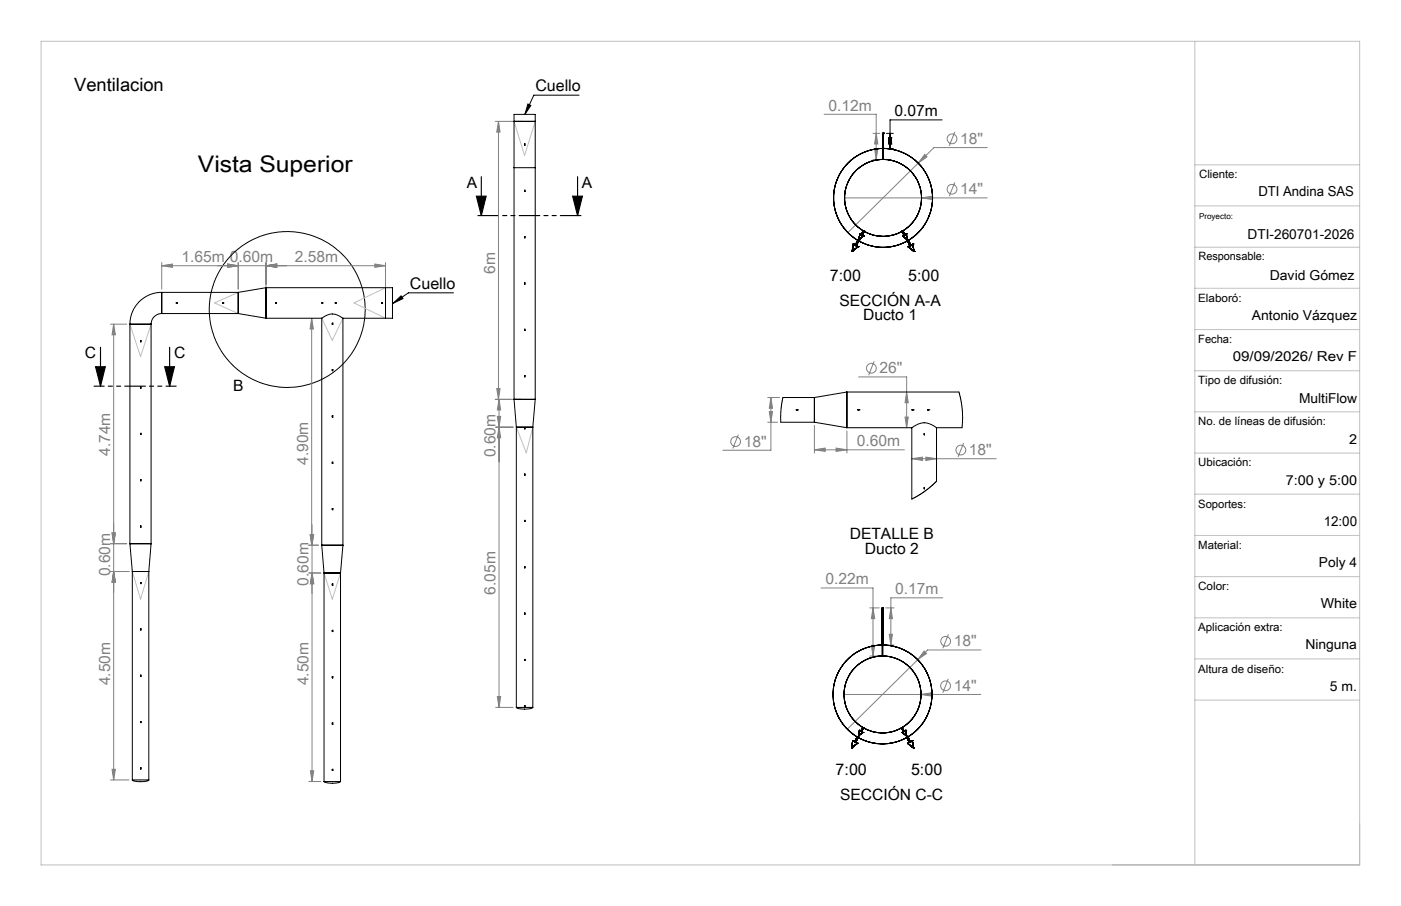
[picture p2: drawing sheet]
<svg xmlns="http://www.w3.org/2000/svg" width="432mm" height="279mm" viewBox="0 0 432 279" stroke-linecap="round" stroke-linejoin="round" font-family="sans-serif">
<g fill="none" stroke="#808080" stroke-width=".31">
<path d="M152.6 37.4h8.1M153.6 37.4l.5 3.3h-1zM153.6 37.4v85.8M254 35.2h16.1v14M269.1 49.2h2M269.1 41.1h2M269.6 45.9h.9l-.4 3.3zM270.1 41.1l.4 3.3h-.9zM283 50.3l-21.7 21.4M285 47.6l.7 .8-2.7 1.9zM294.3 56.2l-1.7 4.3M294.3 40.7l-1.7 4.3"/>
<path d="M304.3 45.5h-16.4l-4.9 4.8M260.3 61h44M284 61l3.3-.5v1zM34 100h5.1M35 100v140.5M35 100l.6 3.3h-1.1zM49.8 82l3.4-.6v1zM49.8 81v8.1M70.1 81.4l3.3 .6-3.3 .4zM73.4 81v8.1M82 82l3.3-.6v1zM82 81v11.4"/>
<path d="M96.1 98.1l.5 3.4h-1zM96.1 98.1v70M115.5 81.4l3.3 .6-3.3 .4zM118.8 82h-69M118.8 81v11.4M153.1 119.8h1l-.5 3.4zM264.6 116.2h14.8v15.7M269.4 111.4l-1.7 4.3M152.6 123.2h8.1M152.8 131.7h5.4M153.3 128.4h1l-.5 3.3zM153.8 123.2l.5 3.2h-1z"/>
<path d="M153.8 131.7l.5 3.3h-1zM153.8 123.2v95M227.6 134l-1.8 4.3M236.6 122.6h3.7M236.6 130.2h3M237.1 126.9h1l-.5 3.3zM237.6 122.6l.5 3.3h-1zM237.6 122.6v16.3h-14.8M251 138.7l3.3-.5v1zM251 131.2v8.5M251 138.7h27.7M257.7 138.2l3.3 .5-3.3 .5z"/>
<path d="M261 132.9v6.8M278.9 128.6h1l-.5 3.3zM279.4 120.9l.5 3.3h-1zM297 136.6l-1.7 4.3M281 141.5l3.3-.5v1zM281 141.5h26M285.4 141l3.2 .5-3.2 .5zM34 176.2h5.8M34.5 164.4h1.1l-.6 3.3zM35 176.2l.6 3.4h-1.1zM39.1 167.7h-5.1M95.1 168.1h3"/>
<path d="M95.6 164.9h1l-.5 3.2zM95.7 164.9h1l-.5 3.2zM96.2 161.8v79.2M96.2 176.7l.5 3.3h-1zM98.9 176.7h-3.7M253 181.3h16.1v21M268.1 187.5h2.9M268.6 199h1l-.5 3.3zM269.1 187.5l.5 3.3h-1zM273 187.5h2.6M273 198.9h2.6M274.1 195.6h1l-.5 3.3z"/>
<path d="M274.6 187.5l.5 3.3h-1zM290.6 184.4h-16v14.5M292.3 195.6l-1.7 4.3M152.8 218.2h5.4M153.3 214.8h1l-.5 3.4zM260.1 214.2h42.2M268.1 202.3h2.9M283.8 214.2l3.4-.6v1.1zM284.8 200.8l.8 .7-2.7 1.9zM292.3 209.3l-1.7 4.3M302.3 200.4h-16.4l-24.7 24.5M34.5 237.2h1.1l-.6 3.3z"/>
<path d="M95.7 237.7h1l-.5 3.3zM34 240.5h5.8M95.2 241h3.7"/>
<circle cx="293.4" cy="58.3" r="1.51"/>
<circle cx="293.4" cy="42.8" r="1.51"/>
<circle cx="268.6" cy="113.6" r="1.51"/>
<circle cx="226.7" cy="136.2" r="1.51"/>
<circle cx="296.1" cy="138.8" r="1.51"/>
<circle cx="291.4" cy="197.8" r="1.51"/>
<circle cx="291.4" cy="211.5" r="1.51"/>
</g>
<g fill="none" stroke="#000" stroke-width=".31">
<path d="M162.7 32.1l.9 .4-1.8 2.8zM178.5 29.4h-14l-2.7 5.9M290.4 37h-16.1v8.8M273.2 41.1h2.1M273.2 45.8h2.1M273.8 42.5h1l-.5 3.3zM274.3 41.1l.5 3.3h-1zM121.2 93.5l2.4-2.3 .6 .9zM139.8 90.3h-13.9l-4.7 3.2"/>
<circle cx="88.5" cy="95.4" r="24"/>
</g>
<path d="M148.3 54.5v12M178 54.5v12M146.8 60.5h3l-1.5 6zM176.5 60.5h3l-1.5 6zM29.5 113.1h3l-1.5 6zM31 107.1v12M50.8 113.1h3l-1.5 6zM52.3 107.1v12" fill="none" stroke="#000" stroke-width=".35"/>
<g fill="none" stroke="#c0c0c0" stroke-width=".31">
<path d="M12.7 12.7h406.4v254h-406.4zM368.3 12.7v254M158.4 37.4l3.3 10.5 3.3-10.5M271.7 41.1h1M271.7 45.8h1M271.9 40.8l.7 .7M271.9 45.4l.7 .7M272.2 40.6v1M272.2 45.3v1M272.6 40.8l-.7 .7M272.6 45.4l-.7 .7M368.3 50.8h50.8"/>
<path d="M368.3 63.5h50.8M368.3 76.2h50.8M40 100l3.3 10 3.3-10M73.4 90.2l-7.3 3.2 7.3 3.3M99.2 98.1l3.2 6.9 3.3-6.9M118.8 88.7l-9.7 4.7 9.7 4.7M368.3 88.9h50.8M368.3 101.6h50.8M368.3 114.3h50.8M159.1 131.7l3.1 8 2-8M368.3 127h50.8M368.3 139.7h50.8"/>
<path d="M368.3 152.4h50.8M40.8 176.2l2.5 8.6 2.6-8.6M99.9 176.7l2.5 8.1 2.6-8.1M368.3 165.1h50.8M368.3 177.8h50.8M271.5 198.9h1M271.7 198.6l.7 .7M272 198.4v1M272.4 198.6l-.7 .7M368.3 190.5h50.8M368.3 203.2h50.8M368.3 215.9h50.8"/>
</g>
<path d="M180 66.5h-33.6" fill="none" stroke="#000" stroke-width=".35" stroke-dasharray="6.3 1.3 1.3 1.3 1.3 1.3" stroke-dashoffset="-1"/>
<path d="M54.3 119.1h-25.3" fill="none" stroke="#000" stroke-width=".35" stroke-dasharray="6.3 1.3 1.3 1.3 1.3 1.3" stroke-dashoffset="3.2"/>
<g fill="#000">
<path d="M274.3 41.1l.5 3.3h-1zM273.8 42.5h1l-.5 3.3z"/>
<path d="M176.5 60.5h3l-1.5 6zM146.8 60.5h3l-1.5 6zM50.8 113.1h3l-1.5 6zM29.5 113.1h3l-1.5 6z"/>
<path d="M121.2 93.5l2.4-2.3 .6 .9zM162.7 32.1l.9 .4-1.8 2.8z"/>
</g>
<g fill="#808080">
<path d="M274.1 195.6h1l-.5 3.3zM274.6 187.5l.5 3.3h-1z"/>
<path d="M70.1 81.4l3.3 .6-3.3 .4zM49.8 82l3.4-.6v1z"/>
<path d="M82 82l3.3-.6v1zM115.5 81.4l3.3 .6-3.3 .4zM70.1 81.4l3.3 .6-3.3 .4zM82 82l3.3-.6v1zM285 47.6l-2 2.7 2.7-1.9zM269.6 45.9h.9l-.4 3.3zM270.1 41.1l.4 3.3h-.9zM281 141.5l3.3-.5v1zM285.4 141l3.2 .5-3.2 .5zM278.9 128.6h1l-.5 3.3zM279.4 120.9l.5 3.3h-1zM251 138.7l3.3-.5v1zM257.7 138.2l3.3 .5-3.3 .5zM237.6 122.6l.5 3.3h-1zM237.1 126.9h1l-.5 3.3zM268.6 199h1l-.5 3.3zM269.1 187.5l.5 3.3h-1zM284.8 200.8l-1.9 2.6 2.7-1.9z"/>
<path d="M96.2 176.7l.5 3.3h-1zM95.7 164.9h1l-.5 3.2zM34.5 164.4h1.1l-.6 3.3zM35 100l.6 3.3h-1.1z"/>
<path d="M153.6 37.4l.5 3.3h-1zM153.1 119.8h1l-.5 3.4zM153.8 123.2l.5 3.2h-1zM153.3 128.4h1l-.5 3.3zM153.8 131.7l.5 3.3h-1zM153.3 214.8h1l-.5 3.4zM96.1 98.1l.5 3.4h-1zM95.6 164.9h1l-.5 3.2zM96.2 176.7l.5 3.3h-1zM95.7 237.7h1l-.5 3.3zM35 176.2l.6 3.4h-1.1zM34.5 237.2h1.1l-.6 3.3zM34.5 164.4h1.1l-.6 3.3zM35 176.2l.6 3.4h-1.1z"/>
<path d="M284 61l3.3 .5v-1zM283.8 214.2l3.4 .5v-1.1z"/>
</g>
<g fill="none" stroke="#000" stroke-width=".31">
<path d="M158.4 37.4h6.6M158.4 51.7h6.6M161.7 44.8h.1M161.7 44.4h.1M161.7 59.1h.1M161.7 58.7h.1M161.7 44.4v.4M161.7 58.7v.4M272.1 49.2h.1M272.1 45.8h.1M272.1 41.1h.1M272.1 41.1v8.1"/>
<path d="M272.2 49.2h.1M272.2 41.1h.1M272.2 45.8h.1M272.2 41.1v8.1M161.7 73.3h.1M161.7 73h.1M161.7 73v.3M262.6 77.5h.1M263 75.2h.1M263 75.2l-.4 2.3M263 75.2l.6 .4M263.6 75.6h.1"/>
<path d="M263.8 75.8h.1M263.8 75.8l.6 .3M264.4 74.2l.3 .1M264.4 74.2h.1M264.4 74.2l-.8 1.4M264.4 76.1h.1M264.4 76.1l-1.8 1.4M264.7 74.3h.1M264.7 74.3l-.9 1.5M264.8 73.9h.1M265 72.1h.1M265 72.1l-.2 1.8"/>
<path d="M265 72.1l.5 .3M265.5 72.4h.1M265.7 72.5h.1M265.7 72.5l.5 .2M266.1 71.2l.2 .2M266.1 71.2h.1M266.1 71.2l-.6 1.2M266.2 72.7h.1M266.2 72.7l-1.4 1.2M266.3 71.4h.1M266.3 71.4l-.6 1.1M278 71.4h.1"/>
<path d="M278 71.4l.6 1.1M278.2 72.7h.1M278.2 72.7l1.4 1.2M278.2 71.2l-.2 .2M278.2 71.2h.1M278.2 71.2l.7 1.2M278.6 72.5h.1M278.6 72.5l-.4 .2M278.9 72.4h.1M279.3 72.1h.1M279.3 72.1l-.4 .3M279.3 72.1l.3 1.8"/>
<path d="M279.6 73.9h.1M279.6 74.3h.1M279.6 74.3l.9 1.5M279.9 76.1h.1M279.9 76.1l1.8 1.4M279.9 74.2l-.3 .1M279.9 74.2h.1M279.9 74.2l.9 1.4M280.5 75.8h.1M280.5 75.8l-.6 .3M280.8 75.6h.1M281.3 75.2h.1"/>
<path d="M281.3 75.2l-.5 .4M281.3 75.2l.4 2.3M281.7 77.5h.1M40 100h6.6M40 100v67.7M46.6 100v67.7M49.8 96.7l-1 .1-1.2 .8-.8 1.1-.2 1.3M49.8 90.2l-1.7 .1-2 .6-1.7 .9-1.6 1.3-1.5 2-.6 1.4-.4 1.3-.3 2.2M49.8 90.2v6.5M49.8 90.2h23.6M49.8 96.7h23.6M54.3 93.4l.4 .1z"/>
<path d="M68.6 93.4l.4 .1zM73.4 90.2v6.5M73.4 96.7l8.6 1.4M82 88.7v9.4M82 88.7h39v9.4h-15.3M82 88.7l-8.6 1.5M82 98.1h17.2M84.9 93.4l.3 .1zM99.2 98.1l1.3-.8 1.6-.5 1.3 .1 2.3 1.2M99.2 93.4l.3 .1zM99.2 98.1v70M102.4 99.7h.1"/>
<path d="M102.4 99.7v.3M103.3 93.4l.3 .1zM105.7 98.1v70M117.6 93.4l.3 .1zM118.8 88.7v9.4M161.7 87.2h.1M161.7 87.6h.1M161.7 87.2v.4M43.3 105.4h.1M43.3 105.1h.1M43.3 119.7h.1M43.3 119.3h.1"/>
<path d="M43.3 105.1v.3M43.3 119.3v.4M102.4 100h.1M102.4 114.3h.1M102.4 113.9h.1M102.4 113.9v.4M161.7 101.9h.1M161.7 101.5h.1M161.7 116.2h.1M161.7 115.8h.1M161.7 101.5v.4M161.7 115.8v.4"/>
<path d="M43.3 134h.1M43.3 133.6h.1M43.3 133.6v.4M102.4 128.6h.1M102.4 128.2h.1M102.4 128.2v.4M158.4 123.2h6.6M158.4 123.2v-87.9h6.6v87.9M158.4 123.2l.7 8.5M159.1 131.7h5.1M159.1 131.7v86.5M161.7 132.3h.1"/>
<path d="M161.7 131.9h.1M161.7 131.9v.4M164.2 131.7v86.5M165 123.2l-.8 8.5M245.4 126.4h.1M245.4 126.4h.4M245.8 126.4h.1M251 122.6h-9.7l-.5 2.7-.2 2.9v2h10.4M251 122.6v7.6M251 130.2l10 1.7M261 120.9h34.6l1 5.4-.1 5.6h-7.9M261 120.9v11"/>
<path d="M261 120.9l-10 1.7M261 131.9h20M264.4 126.4h.1M264.4 126.4h.4M264.8 126.4h.1M281 131.9v22l4-2.4 3.6-3.1v-16.5M281 131.9l1.5-.9a5.4 5.4 0 0 1 6.1 .9M281.1 126.4h.1M281.1 126.4h.4M281.5 126.4h.1M284.8 134.1h.1M284.8 133.7h.1"/>
<path d="M284.8 133.7v.4M285.9 126.4h.1M285.9 126.4h.4M286.3 126.4h.1M43.3 148.3h.1M43.3 147.9h.1M43.3 147.9v.4M102.4 157.2h.1M102.4 156.8h.1M102.4 142.9h.1M102.4 142.5h.1M102.4 142.5v.4"/>
<path d="M102.4 156.8v.4M161.7 146.5h.1M161.7 146.2h.1M161.7 146.2v.3M284.8 150.4v.4M284.8 150.8h.1M284.8 150.4h.1M40 167.7h6.6M40 167.7l.8 8.5M40.8 176.2h5.1M40.8 176.2v64.3M43.3 162.6h.1"/>
<path d="M43.3 162.2h.1M43.3 180h.1M43.3 179.6h.1M43.3 162.2v.4M43.3 179.6v.4M45.9 176.2v64.3M46.6 167.7l-.7 8.5M99.2 168.1h6.5M99.2 168.1l.7 8.6M99.9 176.7h5.1M99.9 176.7v64.3M105 176.7v64.3"/>
<path d="M105.7 168.1l-.7 8.6M161.7 175.1h.1M161.7 174.8h.1M161.7 160.5h.1M161.7 160.8h.1M161.7 160.5v.3M161.7 174.8v.3M43.3 194.3h.1M43.3 193.9h.1M43.3 193.9v.4M102.4 180.5h.1M102.4 180.1h.1"/>
<path d="M102.4 194.8h.1M102.4 194.4h.1M102.4 180.1v.4M102.4 194.4v.4M161.7 189.4h.1M161.7 189.1h.1M161.7 189.1v.3M272 187.5v14.8M272 198.9h.1M272 187.5h.1M43.3 208.6h.1M43.3 208.2h.1"/>
<path d="M43.3 208.2v.4M102.4 209.1h.1M102.4 208.7h.1M102.4 208.7v.4M159.1 218.2l.5 .3 1.6 .2 2.1-.1 .9-.4M159.1 218.2h5.1M161.7 203.7h.1M161.7 203.3h.1M161.7 218h.1M161.7 217.6h.1M161.7 203.3v.4M161.7 217.6v.4"/>
<path d="M272 202.3a11.9 11.9 0 0 0-11.4 8.8 11.9 11.9 0 0 0 5.4 13.3M272 202.3h.1M272 202.3a11.9 11.9 0 0 1 11.4 8.8 11.9 11.9 0 0 1-5.4 13.3M43.3 222.8h.1M43.3 222.5h.1M43.3 236.8h.1M43.3 237.1h.1M43.3 222.5v.3M43.3 236.8v.3M102.4 237.6h.1M102.4 237.2h.1M102.4 223.3h.1"/>
<path d="M102.4 223h.1M102.4 223v.3M102.4 237.2v.4M262.5 230.6h.1M262.8 228.4l-.3 2.2M262.8 228.4l.6 .3M262.8 228.4h.1M263.4 228.7h.1M263.7 228.9h.1M263.7 228.9l.6 .3M264.2 227.3l.3 .1M264.2 227.3h.1"/>
<path d="M264.2 227.3l-.8 1.4M264.3 229.2l-1.8 1.4M264.3 229.2h.1M264.5 227.4h.1M264.5 227.4l-.8 1.5M264.6 227h.1M264.9 225.2h.1M264.9 225.2l-.3 1.8M264.9 225.2l.4 .3M265.3 225.5h.1M265.5 225.6h.1M265.5 225.6l.5 .3"/>
<path d="M266 224.4l.2 .1M266 224.4h.1M266 224.4l-.7 1.1M266 225.9h.1M266 225.9l-1.4 1.1M266.2 224.5a11.7 11.7 0 0 0 11.6 0M266.2 224.5h.1M266.2 224.5l-.7 1.1M277.8 224.5l.7 1.1M277.8 224.5h.1M278 225.9l1.4 1.1M278 225.9h.1"/>
<path d="M278 224.4l-.2 .1M278 224.4h.1M278 224.4l.7 1.1M278.5 225.6h.1M278.5 225.6l-.5 .3M278.7 225.5h.1M279.2 225.2h.1M279.2 225.2l-.5 .3M279.2 225.2l.2 1.8M279.4 227h.1M279.5 227.4h.1M279.5 227.4l.8 1.5"/>
<path d="M279.7 229.2h.1M279.7 229.2l1.8 1.4M279.8 227.3l-.3 .1M279.8 227.3l.8 1.4M279.8 227.3h.1M280.3 228.9h.1M280.3 228.9l-.6 .3M280.6 228.7h.1M281.2 228.4h.1M281.2 228.4l-.6 .3M281.2 228.4l.3 2.2M281.5 230.6h.1"/>
<path d="M40.8 240.5l.4 .3 1.3 .3 2.5-.2 .9-.4M40.8 240.5h5.1M99.9 241l.7 .4 1.5 .1 1.8-.1 1.1-.4M99.9 241h5.1"/>
<circle cx="272.2" cy="61" r="15.2"/>
<circle cx="272.2" cy="61" r="11.9"/>
<circle cx="272" cy="214.2" r="15.2"/>
<circle cx="272" cy="214.2" r="11.9"/>
</g>
<text font-size="7.1" x="61" y="53.1">Vista Superior</text>
<text font-size="5.6" x="22.9" y="28">Ventilacion</text>
<g font-size="4.9">
<text x="165" y="28.2">Cuello</text>
<text x="126.3" y="89.2">Cuello</text>
<text x="255.8" y="86.6">7:00</text>
<text x="279.9" y="86.6">5:00</text>
<text x="257.6" y="238.9">7:00</text>
<text x="280.8" y="238.9">5:00</text>
</g>
<g font-size="4.8" fill="#808080">
<text x="255.4" y="34.1">0.12m</text>
<text x="295.9" y="44.4">18&quot;</text>
<text x="295.9" y="59.9">14&quot;</text>
<text x="55.9" y="80.8">1.65m 0.60m</text>
<text x="90.9" y="80.8">2.58m</text>
<text x="152.6" y="84.4" transform="rotate(-90 152.6 84.4)">6m</text>
<text x="271.1" y="115.1">26&quot;</text>
<text x="229.2" y="137.8">18&quot;</text>
<text x="264" y="137.6">0.60m</text>
<text x="34" y="140.6" transform="rotate(-90 34 140.6)">4.74m</text>
<text x="95" y="143.4" transform="rotate(-90 95 143.4)">4.90m</text>
<text x="152.7" y="141.1" transform="rotate(-90 152.7 141.1)">0.60m</text>
<text x="298.6" y="140.4">18&quot;</text>
<text x="34" y="177.7" transform="rotate(-90 34 177.7)">0.60m</text>
<text x="95.1" y="180.6" transform="rotate(-90 95.1 180.6)">0.60m</text>
<text x="152.7" y="183.4" transform="rotate(-90 152.7 183.4)">6.05m</text>
<text x="254.4" y="180.2">0.22m</text>
<text x="275.9" y="183.3">0.17m</text>
<text x="294" y="199.3">18&quot;</text>
<text x="34" y="211.4" transform="rotate(-90 34 211.4)">4.50m</text>
<text x="95.1" y="211.4" transform="rotate(-90 95.1 211.4)">4.50m</text>
<text x="293.9" y="213.1">14&quot;</text>
</g>
<g font-size="4.8">
<text x="275.7" y="35.9">0.07m</text>
<text x="143.8" y="57.9">A</text>
<text x="179.3" y="57.9">A</text>
<text x="258.7" y="94.3">SECCIÓN A-A</text>
<text x="266.1" y="98.8">Ducto 1</text>
<text x="26.1" y="110.5">C</text>
<text x="53.7" y="110.5">C</text>
<text x="71.9" y="120.6">B</text>
<text x="261.9" y="166.2">DETALLE B</text>
<text x="266.6" y="170.8">Ducto 2</text>
<text x="258.9" y="246.8">SECCIÓN C-C</text>
</g>
<g font-size="4.2">
<text x="387.8" y="60.5">DTI Andina SAS</text>
<text x="384.5" y="73.8">DTI-260701-2026</text>
<text x="391.4" y="86.2">David Gómez</text>
<text x="385.8" y="98.7">Antonio Vázquez</text>
<text x="379.9" y="111.3">09/09/2026/ Rev F</text>
<text x="400.4" y="124.1">MultiFlow</text>
<text x="415.8" y="136.8">2</text>
<text x="396.3" y="149.5">7:00 y 5:00</text>
<text x="408" y="162.2">12:00</text>
<text x="406.5" y="174.9">Poly 4</text>
<text x="407.1" y="187.6">White</text>
<text x="402.3" y="200.1">Ninguna</text>
<text x="409.9" y="213.2">5 m.</text>
</g>
<g font-size="3.5">
<text x="369.6" y="54.8">Cliente:</text>
<text x="369.4" y="80">Responsable:</text>
<text x="369.3" y="93">Elaboró:</text>
<text x="369.3" y="105.7">Fecha:</text>
<text x="369.3" y="118.4">Tipo de difusión:</text>
<text x="369.3" y="131.1">No. de líneas de difusión:</text>
<text x="369.3" y="143.8">Ubicación:</text>
<text x="369.3" y="156.5">Soportes:</text>
<text x="369.3" y="169.2">Material:</text>
<text x="369.3" y="181.9">Color:</text>
<text x="369.3" y="194.6">Aplicación extra:</text>
<text x="369.3" y="207.7">Altura de diseño:</text>
</g>
<text font-size="2.5" x="369.5" y="67.4">Proyecto:</text>
</svg>
